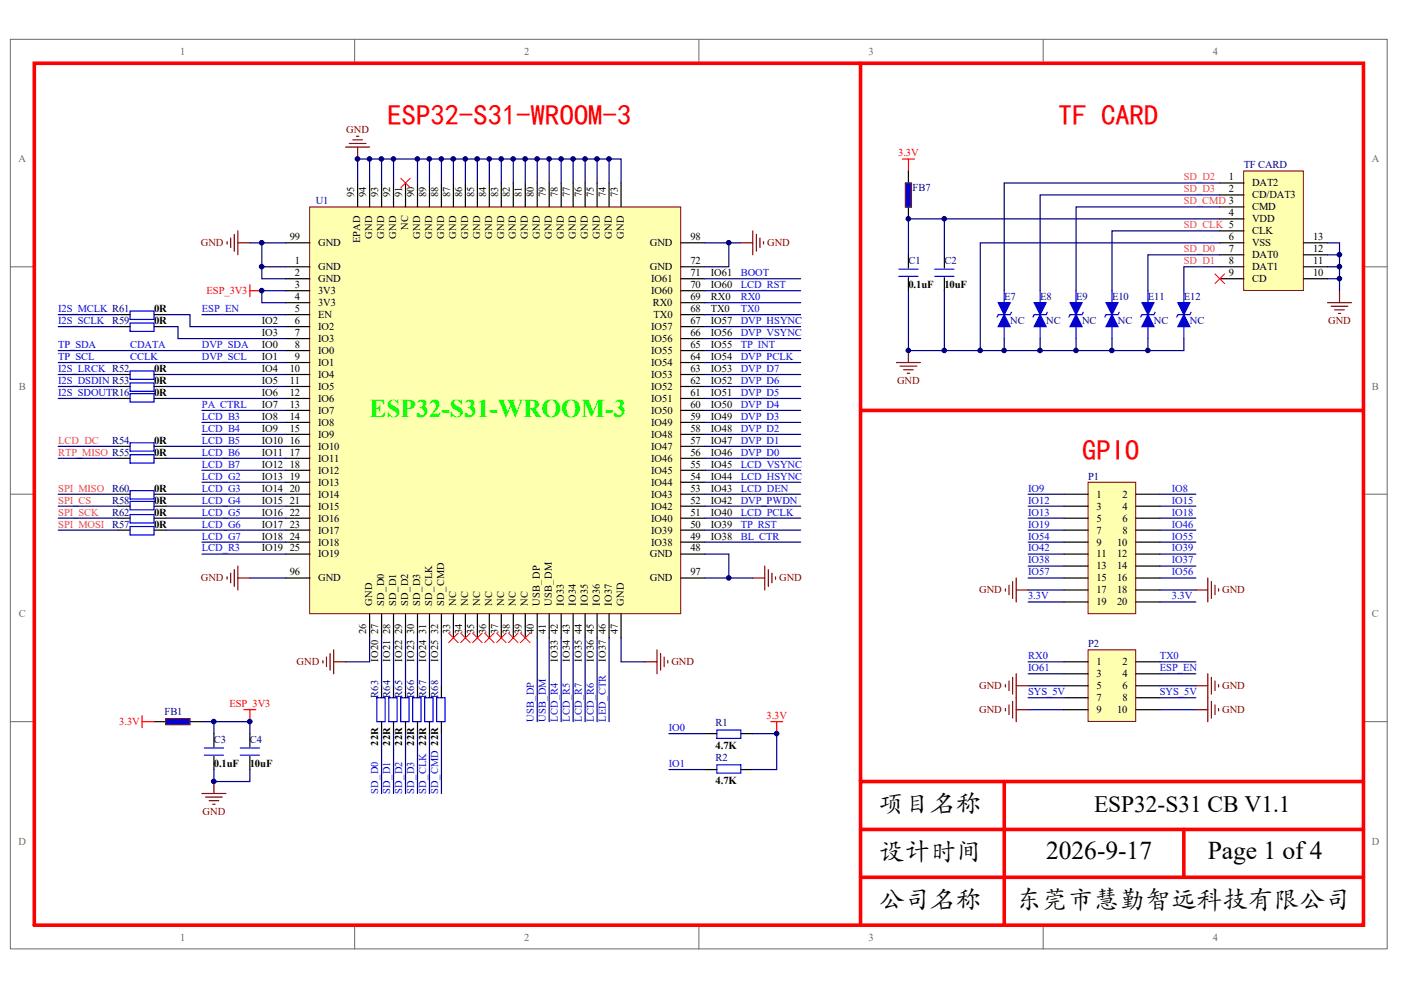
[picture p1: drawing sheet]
<svg xmlns="http://www.w3.org/2000/svg" width="297mm" height="210mm" viewBox="0 0 297 210" stroke-linecap="round" stroke-linejoin="round" font-family="sans-serif">
<g fill="#fff" stroke="#696969" stroke-width=".21">
<path d="M2.2 8.3h291.9v192.9h-291.9z"/>
<path d="M7.3 13.4h281.7v182.7h-281.7z"/>
</g>
<path d="M75.2 8.3v5.1M148.2 8.3v5.1M221.2 8.3v5.1M2.2 56.6h5.1M289.1 56.6h5.1M2.2 104.8h5.1M289.1 104.8h5.1M2.2 153h5.1M289.1 153h5.1M75.2 196.2v5M148.2 196.2v5M221.2 196.2v5" fill="none" stroke="#696969" stroke-width=".21"/>
<path d="M7.3 13.4h281.8v182.8h-281.8zM182.5 175.9h106.6M212.9 165.7v30.5M251 175.9v10.1M289.1 165.7h-106.6v30.5M182.5 186h106.6" fill="none" stroke="#f00" stroke-width=".76"/>
<path d="M65.7 43.9h78.6v86.2h-78.6z" fill="#ffffb0" stroke="#800000" stroke-width=".21"/>
<g fill="none" stroke="#000" stroke-width=".25">
<path d="M75.8 38.8v5.1M78.4 38.8v5.1M80.9 38.8v5.1M83.4 38.8v5.1M86 38.8v5.1M88.5 38.8v5.1M91.1 38.8v5.1M93.6 38.8v5.1M96.1 38.8v5.1M98.7 38.8v5.1M101.2 38.8v5.1M103.7 38.8v5.1"/>
<path d="M106.3 38.8v5.1M108.8 38.8v5.1M111.4 38.8v5.1M113.9 38.8v5.1M116.4 38.8v5.1M119 38.8v5.1M121.5 38.8v5.1M124.1 38.8v5.1M126.6 38.8v5.1M129.1 38.8v5.1M131.7 38.8v5.1M60.6 56.6h5.1"/>
<path d="M60.6 59.1h5.1M60.6 51.5h5.1M144.4 56.6h5M144.4 59.1h5M144.4 51.5h5M60.6 61.6h5.1M60.6 64.2h5.1M60.6 66.7h5.1M60.6 69.3h5.1M60.6 71.8h5.1M60.6 74.3h5.1M60.6 76.9h5.1"/>
<path d="M60.6 79.4h5.1M144.4 61.6h5M144.4 64.2h5M144.4 66.7h5M144.4 69.3h5M144.4 71.8h5M144.4 74.3h5M144.4 76.9h5M144.4 79.4h5M60.6 81.9h5.1M60.6 84.5h5.1M60.6 87h5.1"/>
<path d="M60.6 89.6h5.1M60.6 92.1h5.1M60.6 94.6h5.1M60.6 97.2h5.1M60.6 99.7h5.1M144.4 81.9h5M144.4 84.5h5M144.4 87h5M144.4 89.6h5M144.4 92.1h5M144.4 94.6h5M144.4 97.2h5"/>
<path d="M144.4 99.7h5M60.6 117.5h5.1M60.6 102.2h5.1M60.6 104.8h5.1M60.6 107.3h5.1M60.6 109.9h5.1M60.6 112.4h5.1M60.6 114.9h5.1M144.4 117.5h5M144.4 102.2h5M144.4 104.8h5M144.4 107.3h5"/>
<path d="M144.4 109.9h5M144.4 112.4h5M144.4 114.9h5M60.6 122.6h5.1M78.4 130.2v5M80.9 130.2v5M83.4 130.2v5M86 130.2v5M88.5 130.2v5M91.1 130.2v5M93.6 130.2v5M96.1 130.2v5"/>
<path d="M98.7 130.2v5M101.2 130.2v5M103.7 130.2v5M106.3 130.2v5M108.8 130.2v5M111.4 130.2v5M113.9 130.2v5M116.4 130.2v5M119 130.2v5M121.5 130.2v5M124.1 130.2v5M126.6 130.2v5"/>
<path d="M129.1 130.2v5M131.7 130.2v5M144.4 122.6h5M149.4 155.6h2.6M157.1 155.6h2.5M149.4 163.2h2.6M157.1 163.2h2.5"/>
</g>
<g fill="none" stroke="#000080" stroke-width=".25">
<path d="M75.8 38.8v-5.1h55.9v5.1M78.4 33.7v5.1M80.9 33.7v5.1M83.4 33.7v5.1M88.5 33.7v5.1M91.1 33.7v5.1M93.6 33.7v5.1M96.1 33.7v5.1M98.7 33.7v5.1M101.2 33.7v5.1M103.7 33.7v5.1M106.3 33.7v5.1"/>
<path d="M108.8 33.7v5.1M111.4 33.7v5.1M113.9 33.7v5.1M116.4 33.7v5.1M119 33.7v5.1M121.5 33.7v5.1M124.1 33.7v5.1M126.6 33.7v5.1M129.1 33.7v5.1M53 51.5h2.5M55.5 56.6h5.1M60.6 51.5h-5.1v7.6h5.1"/>
<path d="M149.4 51.5h5.1v5.1h-5.1M149.4 59.1h20.4M154.5 51.5h2.6M12.4 76.9h48.2M12.4 74.3h48.2M42.8 66.7h17.8M60.6 61.6h-5.1v2.6h5.1M149.4 66.7h20.4M149.4 79.4h20.4M149.4 76.9h20.4M149.4 74.3h20.4M149.4 71.8h20.4"/>
<path d="M149.4 69.3h20.4M149.4 64.2h20.4M149.4 61.6h20.4M42.8 87h17.8M42.8 99.7h17.8M149.4 87h20.4M149.4 99.7h20.4M149.4 97.2h20.4M149.4 94.6h20.4M149.4 92.1h20.4M149.4 89.6h20.4M149.4 84.5h20.4"/>
<path d="M149.4 81.9h20.4M42.8 114.9h17.8M42.8 117.5h17.8M149.4 117.5h5.1v5.1h-5.1M149.4 114.9h20.4M149.4 112.4h20.4M149.4 109.9h20.4M149.4 107.3h20.4M149.4 104.8h20.4M149.4 102.2h20.4M53 122.6h7.6M78.4 135.2v5.1h-5.1"/>
<path d="M91.1 135.2v10.2M113.9 135.2v17.8M116.4 135.2v17.8M124.1 135.2v17.8M126.6 135.2v17.8M129.1 135.2v17.8M131.7 135.2v5.1h5.1M154.5 122.6h5.1M159.6 155.6h5.1v7.6h-5.1"/>
</g>
<g fill="none" stroke="#800000" stroke-width=".25">
<path d="M73.3 31.2h5.1M74 30.4h3.6M74.8 29.7h2M75.6 28.9h.5M75.8 31.2v2.5M48.1 51.2v.5M48.9 50.5v2M49.7 49.7v3.6M50.4 48.9v5.1M50.4 51.5h2.6M157.1 51.5h2.5M159.6 48.9v5.1"/>
<path d="M160.4 49.7v3.6M161.1 50.5v2M161.9 51.2v.5M48.1 122.3v.5M48.9 121.5v2.1M49.7 120.8v3.5M50.4 120v5.1M50.4 122.6h2.6M69.2 139.3v2M70 138.5v3.6M70.7 137.8v5.1M139.3 137.8v5.1"/>
<path d="M140.1 138.5v3.6M140.8 139.3v2M159.6 122.6h2.5M162.1 120v5.1M162.9 120.8v3.5M163.7 121.5v2.1M164.4 122.3v.5M68.5 140.1v.5M70.7 140.3h2.6M136.8 140.3h2.5M141.6 140.1v.5"/>
</g>
<path d="M53 60.4v2.5M53 61.6h2.5M163.4 153h2.5M164.7 153v2.6" fill="none" stroke="#f00" stroke-width=".25"/>
<g fill="none" stroke="#f00" stroke-width=".21">
<path d="M85 37.8l2 2M87 37.8l-2 2M95.1 134.2l2 2.1M97.1 134.2l-2 2.1M97.7 134.2l2 2.1M99.7 134.2l-2 2.1M100.2 134.2l2 2.1M102.2 134.2l-2 2.1M102.7 134.2l2.1 2.1M104.8 134.2l-2.1 2.1M105.3 134.2l2 2.1M107.3 134.2l-2 2.1"/>
<path d="M107.8 134.2l2 2.1M109.8 134.2l-2 2.1M110.3 134.2l2.1 2.1M112.4 134.2l-2.1 2.1"/>
</g>
<path d="M152 154.8h5.1v1.8h-5.1zM152 162.1h5.1v1.8h-5.1z" fill="none" stroke="#00f" stroke-width=".25"/>
<path d="M182.5 13.4v152.3" fill="none" stroke="#f00" stroke-width=".76"/>
<path d="M263.7 36.3h12.6v25.3h-12.6z" fill="#ffffb0" stroke="#800000" stroke-width=".21"/>
<g fill="none" stroke="#000" stroke-width=".25">
<path d="M258.6 38.8h5.1M192.6 54v2.8M192.6 58.8v2.8M200.2 54v2.8M200.2 58.8v2.8M258.6 41.3h5.1M258.6 43.9h5.1M258.6 46.4h5.1M258.6 48.9h5.1M258.6 51.5h5.1M258.6 54h5.1M258.6 56.6h5.1"/>
<path d="M258.6 59.1h5.1M276.4 51.5h5.1M276.4 54h5.1M276.4 56.6h5.1M276.4 59.1h5.1"/>
</g>
<path d="M190.1 76.9h5M190.8 77.6h3.6M191.6 78.4h2M192.4 79.2h.5M192.6 74.3v2.6M281.5 64.2h5M282.2 64.9h3.6M283 65.7h2M283.7 66.5h.6M284 61.6v2.6" fill="none" stroke="#800000" stroke-width=".25"/>
<g fill="none" stroke="#000080" stroke-width=".25">
<path d="M258.6 38.8h-45.7v22.8M200.2 46.4h-7.6v7.6M258.6 56.6h-7.6v5M258.6 51.5h-50.8v22.8h-7.6M258.6 41.3h-38.1v20.3M258.6 43.9h-30.5v17.7M258.6 46.4h-58.4v7.6M258.6 48.9h-22.8v12.7M258.6 54h-15.2v7.6M281.5 51.5h2.5v7.6h-2.5M281.5 54h2.5M281.5 56.6h2.5"/>
<path d="M284 59.1v2.5M192.6 61.6v12.7h7.6v-12.7M212.9 71.8v2.5M220.5 71.8v2.5M228.1 71.8v2.5M235.8 71.8v2.5M243.4 71.8v2.5M251 71.8v2.5h-43.2M35.2 94.6h25.4M42.8 89.6h17.8M42.8 92.1h17.8M42.8 102.2h17.8"/>
<path d="M141.8 155.6h7.6M141.8 163.2h7.6"/>
</g>
<path d="M191.3 33.7h2.6M192.6 33.7v2.6" fill="none" stroke="#f00" stroke-width=".25"/>
<g fill="none" stroke="#00f" stroke-width=".25">
<path d="M190.6 58.6h4M190.6 57.1h4M198.2 58.6h4.1M198.2 57.1h4.1M212.9 61.6v2.6M212.9 69.3v2.5M214.4 66.2l-.2 .5h-2.6l-.2 .5M220.5 61.6v2.6M220.5 69.3v2.5M222.1 66.2l-.3 .5h-2.5l-.3 .5M228.1 61.6v2.6M228.1 69.3v2.5"/>
<path d="M229.7 66.2l-.3 .5h-2.5l-.3 .5M235.8 61.6v2.6M235.8 69.3v2.5M237.3 66.2l-.3 .5h-2.5l-.3 .5M243.4 61.6v2.6M243.4 69.3v2.5M244.9 66.2l-.2 .5h-2.6l-.2 .5M251 61.6v2.6M251 69.3v2.5M252.5 66.2l-.2 .5h-2.6l-.2 .5"/>
</g>
<path d="M182.5 87h106.6" fill="none" stroke="#f00" stroke-width=".76"/>
<path d="M257.6 58.1l2 2M259.6 58.1l-2 2" fill="none" stroke="#f00" stroke-width=".21"/>
<g fill="#00f" stroke="#00f" stroke-width=".25">
<path d="M249.7 64.2h2.6l-1.3 2.5z"/>
<path d="M251 66.7l1.3 2.6h-2.6z"/>
<path d="M242.1 64.2h2.6l-1.3 2.5z"/>
<path d="M243.4 66.7l1.3 2.6h-2.6z"/>
<path d="M234.5 64.2h2.5l-1.2 2.5z"/>
<path d="M235.8 66.7l1.2 2.6h-2.5z"/>
<path d="M226.9 64.2h2.5l-1.3 2.5z"/>
<path d="M228.1 66.7l1.3 2.6h-2.5z"/>
<path d="M219.3 64.2h2.5l-1.3 2.5z"/>
<path d="M220.5 66.7l1.3 2.6h-2.5z"/>
<path d="M211.6 64.2h2.6l-1.3 2.5z"/>
<path d="M212.9 66.7l1.3 2.6h-2.6z"/>
</g>
<path d="M230.7 102.2h10.1v27.9h-10.1z" fill="#ffffb0" stroke="#800000" stroke-width=".21"/>
<g fill="none" stroke="#000" stroke-width=".25">
<path d="M192.6 36.3v2.5M192.6 43.9v2.5M25 66.7h2.6M25 69.3h2.6M25 79.4h2.6M32.7 66.7h2.5M32.7 69.3h2.5M32.7 79.4h2.5M25 81.9h2.6M25 84.5h2.6M25 94.6h2.6M25 97.2h2.6"/>
<path d="M32.7 81.9h2.5M32.7 84.5h2.5M32.7 94.6h2.5M32.7 97.2h2.5M25 104.8h2.6M25 107.3h2.6M25 109.9h2.6M25 112.4h2.6M32.7 104.8h2.5M32.7 107.3h2.5M32.7 109.9h2.5M32.7 112.4h2.5"/>
<path d="M225.6 104.8h5.1M225.6 107.3h5.1M225.6 109.9h5.1M225.6 112.4h5.1M225.6 114.9h5.1M225.6 117.5h5.1M240.8 104.8h5.1M240.8 107.3h5.1M240.8 109.9h5.1M240.8 112.4h5.1M240.8 114.9h5.1M240.8 117.5h5.1"/>
<path d="M225.6 120h5.1M225.6 122.6h5.1M225.6 125.1h5.1M225.6 127.6h5.1M240.8 120h5.1M240.8 122.6h5.1M240.8 125.1h5.1M240.8 127.6h5.1M80.9 145.4v2.5M80.9 153v2.6M83.4 145.4v2.5M83.4 153v2.6"/>
<path d="M86 145.4v2.5M86 153v2.6M88.5 145.4v2.5M88.5 153v2.6M91.1 145.4v2.5M91.1 153v2.6M93.6 145.4v2.5M93.6 153v2.6"/>
</g>
<g fill="none" stroke="#000080" stroke-width=".25">
<path d="M12.4 66.7h12.6M12.4 69.3h12.6M12.4 79.4h12.6M35.2 66.7h5.1v2.6h20.3M35.2 69.3h2.5v2.5h22.9M35.2 79.4h25.4M12.4 81.9h12.6M12.4 84.5h12.6M12.4 94.6h12.6M12.4 97.2h12.6M35.2 81.9h25.4M35.2 84.5h25.4"/>
<path d="M12.4 104.8h12.6M12.4 109.9h12.6M12.4 112.4h12.6M218 104.8h7.6M218 107.3h7.6M218 109.9h7.6M218 112.4h7.6M218 114.9h7.6M218 117.5h7.6M245.9 104.8h7.6M245.9 107.3h7.6M245.9 109.9h7.6"/>
<path d="M245.9 112.4h7.6M245.9 114.9h7.6M245.9 117.5h7.6M80.9 135.2v10.2M83.4 135.2v10.2M86 135.2v10.2M88.5 135.2v10.2M93.6 135.2v10.2M218 120h7.6M218 122.6h7.6M218 125.1h7.6M218 127.6h7.6"/>
<path d="M245.9 120h7.6M245.9 122.6h7.6M245.9 125.1h7.6M245.9 127.6h7.6M80.9 155.6v12.6M83.4 155.6v12.6M86 155.6v12.6M88.5 155.6v12.6M91.1 155.6v12.6M93.6 155.6v12.6"/>
</g>
<path d="M213.2 124.8v.5M213.9 124.1v2M214.7 123.3v3.6M215.5 122.6v5M215.5 125.1h2.5M253.5 125.1h2.6M256.1 122.6v5M256.8 123.3v3.6M257.6 124.1v2M258.4 124.8v.5" fill="none" stroke="#800000" stroke-width=".25"/>
<g fill="none" stroke="#00f" stroke-width=".25">
<path d="M192 38.8h1.2v5.1h-1.2zM27.6 66h5.1v1.7h-5.1zM27.6 68.5h5.1v1.8h-5.1zM27.6 78.6h5.1v1.8h-5.1zM27.6 81.2h5.1v1.8h-5.1zM27.6 83.5h5.1v1.7h-5.1zM27.6 93.9h5.1v1.8h-5.1zM27.6 96.4h5.1v1.8h-5.1zM27.6 109.1h5.1v1.8h-5.1zM27.6 104h5.1v1.8h-5.1zM27.6 111.6h5.1v1.8h-5.1zM27.6 106.3h5.1v1.8h-5.1z"/>
<path d="M79.9 147.9h1.8v5.1h-1.8zM82.4 147.9h1.8v5.1h-1.8zM85 147.9h1.7v5.1h-1.7zM87.5 147.9h1.8v5.1h-1.8zM90 147.9h1.8v5.1h-1.8zM92.6 147.9h1.8v5.1h-1.8z"/>
</g>
<path d="M192 38.8h1.2v5.1h-1.2z" fill="#00f" stroke="#800000" stroke-width=".21"/>
<path d="M119 135.2v17.8M121.5 135.2v17.8" fill="none" stroke="#000080" stroke-width=".25"/>
<path d="M230.7 137.8h10.1v15.2h-10.1z" fill="#ffffb0" stroke="#800000" stroke-width=".21"/>
<g fill="none" stroke="#000" stroke-width=".25">
<path d="M32.7 153h2.5M40.3 153h2.5M45.4 155.6v2.7M53 155.6v2.7M225.6 140.3h5.1M225.6 142.9h5.1M225.6 145.4h5.1M225.6 147.9h5.1M225.6 150.5h5.1M240.8 140.3h5.1M240.8 142.9h5.1M240.8 145.4h5.1"/>
<path d="M240.8 147.9h5.1M240.8 150.5h5.1M45.4 160.4v2.8M53 160.4v2.8"/>
</g>
<g fill="none" stroke="#000080" stroke-width=".25">
<path d="M35.2 97.2h25.4M35.2 109.9h25.4M35.2 112.4h25.4M35.2 104.8h25.4M45.4 155.6v-2.6h7.6v2.6M218 140.3h7.6M218 142.9h7.6M218 145.4h7.6M218 147.9h7.6M218 150.5h7.6M245.9 140.3h7.6M245.9 142.9h7.6"/>
<path d="M245.9 145.4h7.6M245.9 147.9h7.6M245.9 150.5h7.6M45.4 163.2v2.5h7.6v-2.5"/>
</g>
<g fill="none" stroke="#800000" stroke-width=".25">
<path d="M213.2 145.1v.6M213.2 150.2v.5M213.9 144.4v2M213.9 149.5v2M214.7 143.6v3.6M214.7 148.7v3.6M215.5 150.5h2.5M215.5 142.9v10.1M215.5 145.4h2.5M253.5 150.5h2.6M253.5 145.4h2.6M256.1 142.9v10.1"/>
<path d="M256.8 143.6v3.6M256.8 148.7v3.6M257.6 144.4v2M257.6 149.5v2M258.4 145.1v.6M258.4 150.2v.5M42.8 168.2h5.1M43.6 169h3.5M44.3 169.8h2.1M45.1 170.5h.5M45.4 165.7v2.5"/>
</g>
<path d="M35.2 152.4h5.1v1.2h-5.1zM43.3 158.6h4.1M50.9 158.6h4.1M43.3 160.1h4.1M50.9 160.1h4.1" fill="none" stroke="#00f" stroke-width=".25"/>
<path d="M51.7 150.5h2.5M53 150.5v2.5" fill="none" stroke="#f00" stroke-width=".25"/>
<path d="M35.1 152.4h5.1v1.2h-5.1z" fill="#00f" stroke="#800000" stroke-width=".21"/>
<path d="M12.4 107.3h12.6M35.2 107.3h25.4M42.8 153h2.6" fill="none" stroke="#000080" stroke-width=".25"/>
<path d="M30.1 151.7v2.6M30.1 153h2.6" fill="none" stroke="#f00" stroke-width=".25"/>
<g fill="#000080" stroke="#000080" stroke-width=".21">
<circle cx="45.3" cy="165.7" r=".49"/>
<circle cx="45.3" cy="153" r=".49"/>
<circle cx="52.9" cy="153" r=".48"/>
<circle cx="55.5" cy="61.6" r=".49"/>
<circle cx="55.5" cy="56.5" r=".49"/>
<circle cx="55.5" cy="51.5" r=".49"/>
<circle cx="75.8" cy="33.7" r=".49"/>
<circle cx="78.3" cy="33.7" r=".48"/>
<circle cx="80.9" cy="33.7" r=".49"/>
<circle cx="83.4" cy="33.7" r=".48"/>
<circle cx="88.5" cy="33.7" r=".48"/>
<circle cx="91" cy="33.7" r=".49"/>
<circle cx="93.6" cy="33.7" r=".48"/>
<circle cx="96.1" cy="33.7" r=".49"/>
<circle cx="98.6" cy="33.7" r=".48"/>
<circle cx="101.2" cy="33.7" r=".49"/>
<circle cx="103.7" cy="33.7" r=".48"/>
<circle cx="106.3" cy="33.7" r=".48"/>
<circle cx="108.8" cy="33.7" r=".48"/>
<circle cx="111.3" cy="33.7" r=".48"/>
<circle cx="113.9" cy="33.7" r=".48"/>
<circle cx="116.4" cy="33.7" r=".48"/>
<circle cx="119" cy="33.7" r=".48"/>
<circle cx="121.5" cy="33.7" r=".48"/>
<circle cx="124" cy="33.7" r=".48"/>
<circle cx="126.6" cy="33.7" r=".48"/>
<circle cx="129.1" cy="33.7" r=".48"/>
<circle cx="154.5" cy="122.5" r=".48"/>
<circle cx="154.5" cy="51.5" r=".48"/>
<circle cx="164.7" cy="155.5" r=".48"/>
<circle cx="192.6" cy="74.3" r=".48"/>
<circle cx="192.6" cy="46.4" r=".48"/>
<circle cx="200.2" cy="74.3" r=".48"/>
<circle cx="200.2" cy="46.4" r=".48"/>
<circle cx="207.8" cy="74.3" r=".48"/>
<circle cx="212.9" cy="74.3" r=".48"/>
<circle cx="220.5" cy="74.3" r=".49"/>
<circle cx="228.1" cy="74.3" r=".48"/>
<circle cx="235.7" cy="74.3" r=".49"/>
<circle cx="243.4" cy="74.3" r=".48"/>
<circle cx="284" cy="59.1" r=".48"/>
<circle cx="284" cy="56.5" r=".48"/>
<circle cx="284" cy="54" r=".48"/>
</g>
<g font-size="6.1" fill="#f00">
<text x="82.2" y="26.5">EP2S1WOM3</text>
<text x="85.2" y="26.5">S3-3-RO-</text>
<text x="224.3" y="26.5">T</text>
<text x="227.4" y="26.5">FCR</text>
<text x="236.5" y="26.5">AD</text>
<text x="229.4" y="97.6">GI</text>
<text x="232.5" y="97.6">PO</text>
</g>
<text font-size="5.4" fill="#0f0" x="78.4" y="88.3">ESP32-S31-WROOM-3</text>
<g font-size="5.4">
<text x="186.3" y="171.9">项目名称</text>
<text x="186.3" y="182">设计时间</text>
<text x="221.8" y="182.2">2026-9-17</text>
<text x="256.1" y="182.2">Page 1 of4</text>
<text x="186.3" y="192.2">公司名称</text>
<text x="215.5" y="192.2">东莞市慧勤智远科技有限公司</text>
</g>
<text font-size="5" x="232" y="172.2">ESP32-S31 CB V1.1</text>
<g font-size="2.3">
<text x="192.6" y="61.1">0.1uF</text>
<text x="200.2" y="61.1">10uF</text>
<text x="32.7" y="66.2">0R</text>
<text x="32.7" y="68.7">0R</text>
<text x="32.7" y="78.9">0R</text>
<text x="32.7" y="81.4">0R</text>
<text x="32.7" y="84">0R</text>
<text x="32.7" y="94.1">0R</text>
<text x="32.7" y="96.6">0R</text>
<text x="32.7" y="104.3">0R</text>
<text x="32.7" y="106.8">0R</text>
<text x="32.7" y="109.3">0R</text>
<text x="32.7" y="111.9">0R</text>
<text x="151.7" y="158.8">4.7K</text>
<text x="45.4" y="162.6">0.1uF</text>
<text x="53" y="162.6">10uF</text>
<text x="151.7" y="166.2">4.7K</text>
</g>
<g font-size="2.2" fill="#696969">
<text x="38.2" y="11.6">1</text>
<text x="111.2" y="11.6">2</text>
<text x="184.2" y="11.6">3</text>
<text x="257.1" y="11.6">4</text>
<text x="3.9" y="34.4">A</text>
<text x="290.8" y="34.4">A</text>
<text x="4" y="82.7">B</text>
<text x="290.9" y="82.7">B</text>
<text x="4" y="130.9">C</text>
<text x="290.9" y="130.9">C</text>
<text x="3.9" y="179.1">D</text>
<text x="290.8" y="179.1">D</text>
<text x="38.2" y="199.4">1</text>
<text x="111.2" y="199.4">2</text>
<text x="184.2" y="199.4">3</text>
<text x="257.1" y="199.4">4</text>
</g>
<g font-size="2.2" fill="#800000">
<text x="73.4" y="28.1">GND</text>
<text x="42.6" y="52.2">GND</text>
<text x="162.6" y="52.2">GND</text>
<text x="281.6" y="68.7">GND</text>
<text x="190.2" y="81.4">GND</text>
<text x="42.6" y="123.3">GND</text>
<text x="165.2" y="123.3">GND</text>
<text x="207.6" y="125.8">GND</text>
<text x="259.1" y="125.8">GND</text>
<text x="62.9" y="141">GND</text>
<text x="142.3" y="141">GND</text>
<text x="207.6" y="146.1">GND</text>
<text x="259.1" y="146.1">GND</text>
<text x="207.6" y="151.2">GND</text>
<text x="259.1" y="151.2">GND</text>
<text x="42.9" y="172.8">GND</text>
</g>
<g font-size="2.2" fill="#f00">
<text x="190.4" y="33.2">3.3V</text>
<text x="43.8" y="62.4">ESP_3V3</text>
<text x="48.7" y="149.9">ESP_3V3</text>
<text x="25.3" y="153.7">3.3V</text>
<text x="162.5" y="152.5">3.3V</text>
</g>
<g font-size="2.2" fill="#000080">
<text x="263.7" y="35.7">TF CARD</text>
<text x="193.5" y="40.6">FB7</text>
<text x="66.9" y="43.3">U1</text>
<text x="192.6" y="56">C1</text>
<text x="200.2" y="56">C2</text>
<text x="212.9" y="63.6">E7</text>
<text x="220.5" y="63.6">E8</text>
<text x="228.1" y="63.6">E9</text>
<text x="235.8" y="63.6">E10</text>
<text x="243.4" y="63.6">E11</text>
<text x="251" y="63.6">E12</text>
<text x="23.8" y="68.7">R59</text>
<text x="214.2" y="68.7">NC</text>
<text x="221.8" y="68.7">NC</text>
<text x="229.4" y="68.7">NC</text>
<text x="237" y="68.7">NC</text>
<text x="244.7" y="68.7">NC</text>
<text x="252.3" y="68.7">NC</text>
<text x="23.8" y="94.1">R54</text>
<text x="230.7" y="101.7">P1</text>
<text x="23.8" y="104.2">R60</text>
<text x="23.8" y="106.8">R58</text>
<text x="23.8" y="109.3">R62</text>
<text x="23.8" y="111.9">R57</text>
<text x="230.7" y="137.2">P2</text>
<text x="80.2" y="147.9" transform="rotate(-90 80.2 147.9)">R63</text>
<text x="82.7" y="147.9" transform="rotate(-90 82.7 147.9)">R64</text>
<text x="85.3" y="147.9" transform="rotate(-90 85.3 147.9)">R65</text>
<text x="87.8" y="147.9" transform="rotate(-90 87.8 147.9)">R66</text>
<text x="90.4" y="147.9" transform="rotate(-90 90.4 147.9)">R67</text>
<text x="92.9" y="147.9" transform="rotate(-90 92.9 147.9)">R68</text>
<text x="34.9" y="151.6">FB1</text>
<text x="151.7" y="154">R1</text>
<text x="45.4" y="157.5">C3</text>
<text x="53" y="157.5">C4</text>
<text x="151.7" y="161.3">R2</text>
</g>
<g font-size="2.2">
<text x="75.1" y="41.8" transform="rotate(-90 75.1 41.8)">95</text>
<text x="77.7" y="41.8" transform="rotate(-90 77.7 41.8)">94</text>
<text x="80.2" y="41.8" transform="rotate(-90 80.2 41.8)">93</text>
<text x="82.7" y="41.8" transform="rotate(-90 82.7 41.8)">92</text>
<text x="85.3" y="41.8" transform="rotate(-90 85.3 41.8)">91</text>
<text x="87.8" y="41.8" transform="rotate(-90 87.8 41.8)">90</text>
<text x="90.4" y="41.8" transform="rotate(-90 90.4 41.8)">89</text>
<text x="92.9" y="41.8" transform="rotate(-90 92.9 41.8)">88</text>
<text x="95.4" y="41.8" transform="rotate(-90 95.4 41.8)">87</text>
<text x="98" y="41.8" transform="rotate(-90 98 41.8)">86</text>
<text x="100.5" y="41.8" transform="rotate(-90 100.5 41.8)">85</text>
<text x="103.1" y="41.8" transform="rotate(-90 103.1 41.8)">84</text>
<text x="105.6" y="41.8" transform="rotate(-90 105.6 41.8)">83</text>
<text x="108.1" y="41.8" transform="rotate(-90 108.1 41.8)">82</text>
<text x="110.7" y="41.8" transform="rotate(-90 110.7 41.8)">81</text>
<text x="113.2" y="41.8" transform="rotate(-90 113.2 41.8)">80</text>
<text x="115.7" y="41.8" transform="rotate(-90 115.7 41.8)">79</text>
<text x="118.3" y="41.8" transform="rotate(-90 118.3 41.8)">78</text>
<text x="120.8" y="41.8" transform="rotate(-90 120.8 41.8)">77</text>
<text x="123.4" y="41.8" transform="rotate(-90 123.4 41.8)">76</text>
<text x="125.9" y="41.8" transform="rotate(-90 125.9 41.8)">75</text>
<text x="128.4" y="41.8" transform="rotate(-90 128.4 41.8)">74</text>
<text x="131" y="41.8" transform="rotate(-90 131 41.8)">73</text>
<text x="260.6" y="38.2">1</text>
<text x="260.6" y="40.8">2</text>
<text x="265.5" y="39.5">DAT2</text>
<text x="260.6" y="45.9">4</text>
<text x="265.5" y="42.1">CD/DAT3</text>
<text x="265.5" y="44.6">CMD</text>
<text x="265.5" y="47.1">VDD</text>
<text x="61.4" y="50.9">99</text>
<text x="67.4" y="52.2">GND</text>
<text x="76.4" y="51.6" transform="rotate(-90 76.4 51.6)">EPAD</text>
<text x="78.9" y="50.6" transform="rotate(-90 78.9 50.6)">GND</text>
<text x="81.5" y="50.6" transform="rotate(-90 81.5 50.6)">GND</text>
<text x="84" y="50.6" transform="rotate(-90 84 50.6)">GND</text>
<text x="86.5" y="48.8" transform="rotate(-90 86.5 48.8)">NC</text>
<text x="89.1" y="50.6" transform="rotate(-90 89.1 50.6)">GND</text>
<text x="91.6" y="50.6" transform="rotate(-90 91.6 50.6)">GND</text>
<text x="94.2" y="50.6" transform="rotate(-90 94.2 50.6)">GND</text>
<text x="96.7" y="50.6" transform="rotate(-90 96.7 50.6)">GND</text>
<text x="99.2" y="50.6" transform="rotate(-90 99.2 50.6)">GND</text>
<text x="101.8" y="50.6" transform="rotate(-90 101.8 50.6)">GND</text>
<text x="104.3" y="50.6" transform="rotate(-90 104.3 50.6)">GND</text>
<text x="106.9" y="50.6" transform="rotate(-90 106.9 50.6)">GND</text>
<text x="109.4" y="50.6" transform="rotate(-90 109.4 50.6)">GND</text>
<text x="111.9" y="50.6" transform="rotate(-90 111.9 50.6)">GND</text>
<text x="114.5" y="50.6" transform="rotate(-90 114.5 50.6)">GND</text>
<text x="117" y="50.6" transform="rotate(-90 117 50.6)">GND</text>
<text x="119.6" y="50.6" transform="rotate(-90 119.6 50.6)">GND</text>
<text x="122.1" y="50.6" transform="rotate(-90 122.1 50.6)">GND</text>
<text x="124.6" y="50.6" transform="rotate(-90 124.6 50.6)">GND</text>
<text x="127.2" y="50.6" transform="rotate(-90 127.2 50.6)">GND</text>
<text x="129.7" y="50.6" transform="rotate(-90 129.7 50.6)">GND</text>
<text x="132.2" y="50.6" transform="rotate(-90 132.2 50.6)">GND</text>
<text x="137.8" y="52.2">GND</text>
<text x="146.4" y="50.9">98</text>
<text x="260.6" y="50.9">6</text>
<text x="260.6" y="53.5">7</text>
<text x="265.5" y="49.7">CLK</text>
<text x="265.5" y="52.2">VSS</text>
<text x="278.4" y="53.5">12</text>
<text x="278.4" y="50.9">13</text>
<text x="62.5" y="56">1</text>
<text x="62.5" y="58.6">2</text>
<text x="67.4" y="57.3">GND</text>
<text x="67.4" y="59.8">GND</text>
<text x="137.8" y="57.3">GND</text>
<text x="138.1" y="59.8">IO61</text>
<text x="146.4" y="58.6">71</text>
<text x="146.4" y="56">72</text>
<text x="150.7" y="58.6">IO61</text>
<text x="260.6" y="56">8</text>
<text x="260.6" y="58.6">9</text>
<text x="265.5" y="54.7">DAT0</text>
<text x="265.5" y="57.3">DAT1</text>
<text x="265.5" y="59.8">CD</text>
<text x="278.4" y="58.6">10</text>
<text x="278.4" y="56">11</text>
<text x="62.5" y="61.1">3</text>
<text x="62.5" y="63.6">4</text>
<text x="67.4" y="62.4">3V3</text>
<text x="67.4" y="64.9">3V3</text>
<text x="138.1" y="62.4">IO60</text>
<text x="138.4" y="64.9">RX0</text>
<text x="146.4" y="63.6">69</text>
<text x="146.4" y="61.1">70</text>
<text x="150.7" y="63.6">RX0</text>
<text x="150.7" y="61.1">IO60</text>
<text x="55.5" y="68.7">IO2</text>
<text x="55.5" y="71.2">IO3</text>
<text x="62.5" y="66.2">5</text>
<text x="62.5" y="68.7">6</text>
<text x="62.5" y="71.2">7</text>
<text x="67.4" y="67.4">EN</text>
<text x="67.4" y="70">IO2</text>
<text x="138.1" y="70">IO57</text>
<text x="138.6" y="67.4">TX0</text>
<text x="146.4" y="71.2">66</text>
<text x="146.4" y="68.7">67</text>
<text x="146.4" y="66.2">68</text>
<text x="150.7" y="71.2">IO56</text>
<text x="150.7" y="68.7">IO57</text>
<text x="150.7" y="66.2">TX0</text>
<text x="55.5" y="73.8">IO0</text>
<text x="55.5" y="76.3">IO1</text>
<text x="62.5" y="73.8">8</text>
<text x="62.5" y="76.3">9</text>
<text x="67.4" y="72.5">IO3</text>
<text x="67.4" y="75.1">IO0</text>
<text x="67.4" y="77.6">IO1</text>
<text x="138.1" y="77.6">IO54</text>
<text x="138.1" y="75.1">IO55</text>
<text x="138.1" y="72.5">IO56</text>
<text x="146.4" y="76.3">64</text>
<text x="146.4" y="73.8">65</text>
<text x="150.7" y="76.3">IO54</text>
<text x="150.7" y="73.8">IO55</text>
<text x="55.5" y="78.9">IO4</text>
<text x="55.5" y="81.4">IO5</text>
<text x="55.5" y="83.9">IO6</text>
<text x="61.4" y="78.9">10</text>
<text x="61.4" y="81.4">11</text>
<text x="61.4" y="83.9">12</text>
<text x="67.4" y="80.1">IO4</text>
<text x="67.4" y="82.7">IO5</text>
<text x="138.1" y="82.7">IO52</text>
<text x="138.1" y="80.1">IO53</text>
<text x="146.4" y="83.9">61</text>
<text x="146.4" y="81.4">62</text>
<text x="146.4" y="78.9">63</text>
<text x="150.7" y="83.9">IO51</text>
<text x="150.7" y="81.4">IO52</text>
<text x="150.7" y="78.9">IO53</text>
<text x="55.5" y="86.5">IO7</text>
<text x="55.5" y="89">IO8</text>
<text x="61.4" y="86.5">13</text>
<text x="61.4" y="89">14</text>
<text x="67.4" y="85.2">IO6</text>
<text x="67.4" y="87.7">IO7</text>
<text x="138.1" y="87.7">IO50</text>
<text x="138.1" y="85.2">IO51</text>
<text x="146.4" y="89">59</text>
<text x="146.4" y="86.5">60</text>
<text x="150.7" y="89">IO49</text>
<text x="150.7" y="86.5">IO50</text>
<text x="55.5" y="91.5">IO9</text>
<text x="55.5" y="94.1">IO10</text>
<text x="61.4" y="91.5">15</text>
<text x="61.4" y="94.1">16</text>
<text x="67.4" y="90.3">IO8</text>
<text x="67.4" y="92.8">IO9</text>
<text x="67.4" y="95.4">IO10</text>
<text x="138.1" y="95.4">IO47</text>
<text x="138.1" y="92.8">IO48</text>
<text x="138.1" y="90.3">IO49</text>
<text x="146.4" y="94.1">57</text>
<text x="146.4" y="91.5">58</text>
<text x="150.7" y="94.1">IO47</text>
<text x="150.7" y="91.5">IO48</text>
<text x="55.5" y="96.6">IO11</text>
<text x="55.5" y="99.2">IO12</text>
<text x="55.5" y="101.7">IO13</text>
<text x="61.4" y="96.6">17</text>
<text x="61.4" y="99.2">18</text>
<text x="61.4" y="101.7">19</text>
<text x="67.4" y="97.9">IO11</text>
<text x="67.4" y="100.4">IO12</text>
<text x="138.1" y="100.4">IO45</text>
<text x="138.1" y="97.9">IO46</text>
<text x="146.4" y="101.7">54</text>
<text x="146.4" y="99.2">55</text>
<text x="146.4" y="96.6">56</text>
<text x="150.7" y="101.7">IO44</text>
<text x="150.7" y="99.2">IO45</text>
<text x="150.7" y="96.6">IO46</text>
<text x="55.5" y="104.2">IO14</text>
<text x="55.5" y="106.8">IO15</text>
<text x="61.4" y="104.2">20</text>
<text x="61.4" y="106.8">21</text>
<text x="67.4" y="103">IO13</text>
<text x="67.4" y="105.5">IO14</text>
<text x="138.1" y="105.5">IO43</text>
<text x="138.1" y="103">IO44</text>
<text x="146.4" y="106.8">52</text>
<text x="146.4" y="104.2">53</text>
<text x="150.7" y="106.8">IO42</text>
<text x="150.7" y="104.2">IO43</text>
<text x="232.5" y="105.5">1</text>
<text x="238" y="105.5">2</text>
<text x="55.5" y="109.3">IO16</text>
<text x="55.5" y="111.9">IO17</text>
<text x="61.4" y="109.3">22</text>
<text x="61.4" y="111.9">23</text>
<text x="67.4" y="108">IO15</text>
<text x="67.4" y="110.6">IO16</text>
<text x="67.4" y="113.1">IO17</text>
<text x="138.1" y="113.1">IO39</text>
<text x="138.1" y="110.6">IO40</text>
<text x="138.1" y="108">IO42</text>
<text x="146.4" y="111.9">50</text>
<text x="146.4" y="109.3">51</text>
<text x="150.7" y="111.9">IO39</text>
<text x="150.7" y="109.3">IO40</text>
<text x="232.5" y="108">3</text>
<text x="232.5" y="110.6">5</text>
<text x="232.5" y="113.1">7</text>
<text x="238" y="108">4</text>
<text x="238" y="110.6">6</text>
<text x="238" y="113.1">8</text>
<text x="55.5" y="114.4">IO18</text>
<text x="55.5" y="116.9">IO19</text>
<text x="61.4" y="114.4">24</text>
<text x="61.4" y="116.9">25</text>
<text x="67.4" y="115.7">IO18</text>
<text x="67.4" y="118.2">IO19</text>
<text x="137.8" y="118.2">GND</text>
<text x="138.1" y="115.7">IO38</text>
<text x="146.4" y="116.9">48</text>
<text x="146.4" y="114.4">49</text>
<text x="150.7" y="114.4">IO38</text>
<text x="232.5" y="115.7">9</text>
<text x="232.5" y="118.2">11</text>
<text x="236.9" y="115.7">10</text>
<text x="236.9" y="118.2">12</text>
<text x="61.4" y="122">96</text>
<text x="67.4" y="123.3">GND</text>
<text x="137.8" y="123.3">GND</text>
<text x="146.4" y="122">97</text>
<text x="232.5" y="120.7">13</text>
<text x="232.5" y="123.3">15</text>
<text x="232.5" y="125.8">17</text>
<text x="236.9" y="120.7">14</text>
<text x="236.9" y="123.3">16</text>
<text x="236.9" y="125.8">18</text>
<text x="78.9" y="128.4" transform="rotate(-90 78.9 128.4)">GND</text>
<text x="81.5" y="128.4" transform="rotate(-90 81.5 128.4)">SD_D0</text>
<text x="84" y="128.4" transform="rotate(-90 84 128.4)">SD_D1</text>
<text x="86.5" y="128.4" transform="rotate(-90 86.5 128.4)">SD_D2</text>
<text x="89.1" y="128.4" transform="rotate(-90 89.1 128.4)">SD_D3</text>
<text x="91.6" y="128.4" transform="rotate(-90 91.6 128.4)">SD_CLK</text>
<text x="94.2" y="128.4" transform="rotate(-90 94.2 128.4)">SD_CMD</text>
<text x="96.7" y="128.4" transform="rotate(-90 96.7 128.4)">NC</text>
<text x="99.2" y="128.4" transform="rotate(-90 99.2 128.4)">NC</text>
<text x="101.8" y="128.4" transform="rotate(-90 101.8 128.4)">NC</text>
<text x="104.3" y="128.4" transform="rotate(-90 104.3 128.4)">NC</text>
<text x="106.9" y="128.4" transform="rotate(-90 106.9 128.4)">NC</text>
<text x="109.4" y="128.4" transform="rotate(-90 109.4 128.4)">NC</text>
<text x="111.9" y="128.4" transform="rotate(-90 111.9 128.4)">NC</text>
<text x="114.5" y="128.4" transform="rotate(-90 114.5 128.4)">USB_DP</text>
<text x="117" y="128.4" transform="rotate(-90 117 128.4)">USB_DM</text>
<text x="119.6" y="128.4" transform="rotate(-90 119.6 128.4)">IO33</text>
<text x="122.1" y="128.4" transform="rotate(-90 122.1 128.4)">IO34</text>
<text x="124.6" y="128.4" transform="rotate(-90 124.6 128.4)">IO35</text>
<text x="127.2" y="128.4" transform="rotate(-90 127.2 128.4)">IO36</text>
<text x="129.7" y="128.4" transform="rotate(-90 129.7 128.4)">IO37</text>
<text x="132.2" y="128.4" transform="rotate(-90 132.2 128.4)">GND</text>
<text x="232.5" y="128.4">19</text>
<text x="236.9" y="128.4">20</text>
<text x="77.7" y="134.5" transform="rotate(-90 77.7 134.5)">26</text>
<text x="80.2" y="134.5" transform="rotate(-90 80.2 134.5)">27</text>
<text x="82.7" y="134.5" transform="rotate(-90 82.7 134.5)">28</text>
<text x="85.3" y="134.5" transform="rotate(-90 85.3 134.5)">29</text>
<text x="87.8" y="134.5" transform="rotate(-90 87.8 134.5)">30</text>
<text x="90.4" y="134.5" transform="rotate(-90 90.4 134.5)">31</text>
<text x="92.9" y="134.5" transform="rotate(-90 92.9 134.5)">32</text>
<text x="95.4" y="134.5" transform="rotate(-90 95.4 134.5)">33</text>
<text x="98" y="134.5" transform="rotate(-90 98 134.5)">34</text>
<text x="100.5" y="134.5" transform="rotate(-90 100.5 134.5)">35</text>
<text x="103.1" y="134.5" transform="rotate(-90 103.1 134.5)">36</text>
<text x="105.6" y="134.5" transform="rotate(-90 105.6 134.5)">37</text>
<text x="108.1" y="134.5" transform="rotate(-90 108.1 134.5)">38</text>
<text x="110.7" y="134.5" transform="rotate(-90 110.7 134.5)">39</text>
<text x="113.2" y="134.5" transform="rotate(-90 113.2 134.5)">40</text>
<text x="115.7" y="134.5" transform="rotate(-90 115.7 134.5)">41</text>
<text x="118.3" y="134.5" transform="rotate(-90 118.3 134.5)">42</text>
<text x="120.8" y="134.5" transform="rotate(-90 120.8 134.5)">43</text>
<text x="123.4" y="134.5" transform="rotate(-90 123.4 134.5)">44</text>
<text x="125.9" y="134.5" transform="rotate(-90 125.9 134.5)">45</text>
<text x="128.4" y="134.5" transform="rotate(-90 128.4 134.5)">46</text>
<text x="131" y="134.5" transform="rotate(-90 131 134.5)">47</text>
<text x="80.2" y="140.3" transform="rotate(-90 80.2 140.3)">IO20</text>
<text x="82.7" y="140.3" transform="rotate(-90 82.7 140.3)">IO21</text>
<text x="85.3" y="140.3" transform="rotate(-90 85.3 140.3)">IO22</text>
<text x="87.8" y="140.3" transform="rotate(-90 87.8 140.3)">IO23</text>
<text x="90.4" y="140.3" transform="rotate(-90 90.4 140.3)">IO24</text>
<text x="92.9" y="140.3" transform="rotate(-90 92.9 140.3)">IO25</text>
<text x="118.3" y="140.3" transform="rotate(-90 118.3 140.3)">IO33</text>
<text x="120.8" y="140.3" transform="rotate(-90 120.8 140.3)">IO34</text>
<text x="123.4" y="140.3" transform="rotate(-90 123.4 140.3)">IO35</text>
<text x="125.9" y="140.3" transform="rotate(-90 125.9 140.3)">IO36</text>
<text x="128.4" y="140.3" transform="rotate(-90 128.4 140.3)">IO37</text>
<text x="232.5" y="141">1</text>
<text x="232.5" y="143.6">3</text>
<text x="238" y="141">2</text>
<text x="238" y="143.6">4</text>
<text x="232.5" y="146.1">5</text>
<text x="232.5" y="148.7">7</text>
<text x="238" y="146.1">6</text>
<text x="238" y="148.7">8</text>
<text x="232.5" y="151.2">9</text>
<text x="236.9" y="151.2">10</text>
<text x="80.2" y="158.1" transform="rotate(-90 80.2 158.1)">22R</text>
<text x="82.7" y="158.1" transform="rotate(-90 82.7 158.1)">22R</text>
<text x="85.3" y="158.1" transform="rotate(-90 85.3 158.1)">22R</text>
<text x="87.8" y="158.1" transform="rotate(-90 87.8 158.1)">22R</text>
<text x="90.4" y="158.1" transform="rotate(-90 90.4 158.1)">22R</text>
</g>
<g font-size="2.2" fill="#da2467">
<text x="251" y="38.2">SD_D2</text>
<text x="251" y="40.8">SD_D3</text>
<text x="251" y="43.3">SD_CMD 3</text>
<text x="251" y="53.5">SD_D0</text>
<text x="251" y="48.4">SD_CLK 5</text>
<text x="251" y="56">SD_D1</text>
<text x="12.4" y="94.1">LCD_DC</text>
<text x="12.4" y="96.6">RTP_MISO R55</text>
<text x="12.4" y="106.8">SPI_CS</text>
<text x="12.4" y="104.2">SPI_MISO</text>
<text x="12.4" y="109.3">SPI_SCK</text>
<text x="12.4" y="111.9">SPI_MOSI</text>
</g>
<g font-size="2.2" fill="#00f">
<text x="157.1" y="58.6">BOOT</text>
<text x="157.1" y="63.6">RX0</text>
<text x="157.1" y="61.1">LCD_RST</text>
<text x="12.4" y="66.2">I2S_MCLK R61</text>
<text x="12.4" y="68.7">I2S_SCLK</text>
<text x="42.8" y="66.2">ESP_EN</text>
<text x="157.1" y="68.7">DVP_HSYNC</text>
<text x="157.1" y="71.2">DVP_VSYNC</text>
<text x="157.1" y="66.2">TX0</text>
<text x="12.4" y="76.3">TP_SCL</text>
<text x="12.4" y="73.8">TP_SDA</text>
<text x="27.6" y="76.3">CCLK</text>
<text x="27.6" y="73.8">CDATA</text>
<text x="42.8" y="76.3">DVP_SCL</text>
<text x="42.8" y="73.8">DVP_SDA</text>
<text x="157.1" y="76.3">DVP_PCLK</text>
<text x="157.1" y="73.8">TP_INT</text>
<text x="12.4" y="78.9">I2S_LRCK R52</text>
<text x="12.4" y="81.4">I2S_DSDIN R53</text>
<text x="12.4" y="83.9">I2S_SDOUTR16</text>
<text x="157.1" y="83.9">DVP_D5</text>
<text x="157.1" y="81.4">DVP_D6</text>
<text x="157.1" y="78.9">DVP_D7</text>
<text x="42.8" y="89">LCD_B3</text>
<text x="42.8" y="86.5">PA_CTRL</text>
<text x="157.1" y="89">DVP_D3</text>
<text x="157.1" y="86.5">DVP_D4</text>
<text x="42.8" y="91.5">LCD_B4</text>
<text x="42.8" y="94.1">LCD_B5</text>
<text x="157.1" y="94.1">DVP_D1</text>
<text x="157.1" y="91.5">DVP_D2</text>
<text x="42.8" y="96.6">LCD_B6</text>
<text x="42.8" y="99.2">LCD_B7</text>
<text x="42.8" y="101.7">LCD_G2</text>
<text x="157.1" y="101.7">LCD_HSYNC</text>
<text x="157.1" y="99.2">LCD_VSYNC</text>
<text x="157.1" y="96.6">DVP_D0</text>
<text x="42.8" y="104.2">LCD_G3</text>
<text x="42.8" y="106.8">LCD_G4</text>
<text x="157.1" y="104.2">LCD_DEN</text>
<text x="157.1" y="106.8">DVP_PWDN</text>
<text x="218" y="104.2">IO9</text>
<text x="218" y="106.8">IO12</text>
<text x="248.5" y="104.2">IO8</text>
<text x="248.5" y="106.8">IO15</text>
<text x="42.8" y="109.3">LCD_G5</text>
<text x="42.8" y="111.9">LCD_G6</text>
<text x="157.1" y="109.3">LCD_PCLK</text>
<text x="157.1" y="111.9">TP_RST</text>
<text x="218" y="109.3">IO13</text>
<text x="218" y="111.9">IO19</text>
<text x="248.5" y="111.9">IO46</text>
<text x="248.5" y="109.3">IO18</text>
<text x="42.8" y="114.4">LCD_G7</text>
<text x="42.8" y="116.9">LCD_R3</text>
<text x="157.1" y="114.4">BL_CTR</text>
<text x="218" y="114.4">IO54</text>
<text x="218" y="119.5">IO38</text>
<text x="218" y="116.9">IO42</text>
<text x="248.5" y="114.4">IO55</text>
<text x="248.5" y="119.5">IO37</text>
<text x="248.5" y="116.9">IO39</text>
<text x="218" y="122">IO57</text>
<text x="248.5" y="122">IO56</text>
<text x="218" y="127.1">3.3V</text>
<text x="248.5" y="127.1">3.3V</text>
<text x="218" y="142.3">IO61</text>
<text x="218" y="139.8">RX0</text>
<text x="245.9" y="139.8">TX0</text>
<text x="245.9" y="142.3">ESP_EN</text>
<text x="218" y="147.4">SYS_5V</text>
<text x="245.9" y="147.4">SYS_5V</text>
<text x="113.2" y="153" transform="rotate(-90 113.2 153)">USB_DP</text>
<text x="115.7" y="153" transform="rotate(-90 115.7 153)">USB_DM</text>
<text x="118.3" y="153" transform="rotate(-90 118.3 153)">LCD_R4</text>
<text x="120.8" y="153" transform="rotate(-90 120.8 153)">LCD_R5</text>
<text x="123.4" y="153" transform="rotate(-90 123.4 153)">LCD_R7</text>
<text x="125.9" y="153" transform="rotate(-90 125.9 153)">LCD_R6</text>
<text x="128.4" y="153" transform="rotate(-90 128.4 153)">LED_CTR</text>
<text x="141.8" y="155">IO0</text>
<text x="141.8" y="162.6">IO1</text>
<text x="80.2" y="168.2" transform="rotate(-90 80.2 168.2)">SD_D0</text>
<text x="82.7" y="168.2" transform="rotate(-90 82.7 168.2)">SD_D1</text>
<text x="85.3" y="168.2" transform="rotate(-90 85.3 168.2)">SD_D2</text>
<text x="87.8" y="168.2" transform="rotate(-90 87.8 168.2)">SD_D3</text>
<text x="90.4" y="168.2" transform="rotate(-90 90.4 168.2)">SD_CLK</text>
<text x="92.9" y="168.2" transform="rotate(-90 92.9 168.2)">SD_CMD 22R</text>
</g>
</svg>
